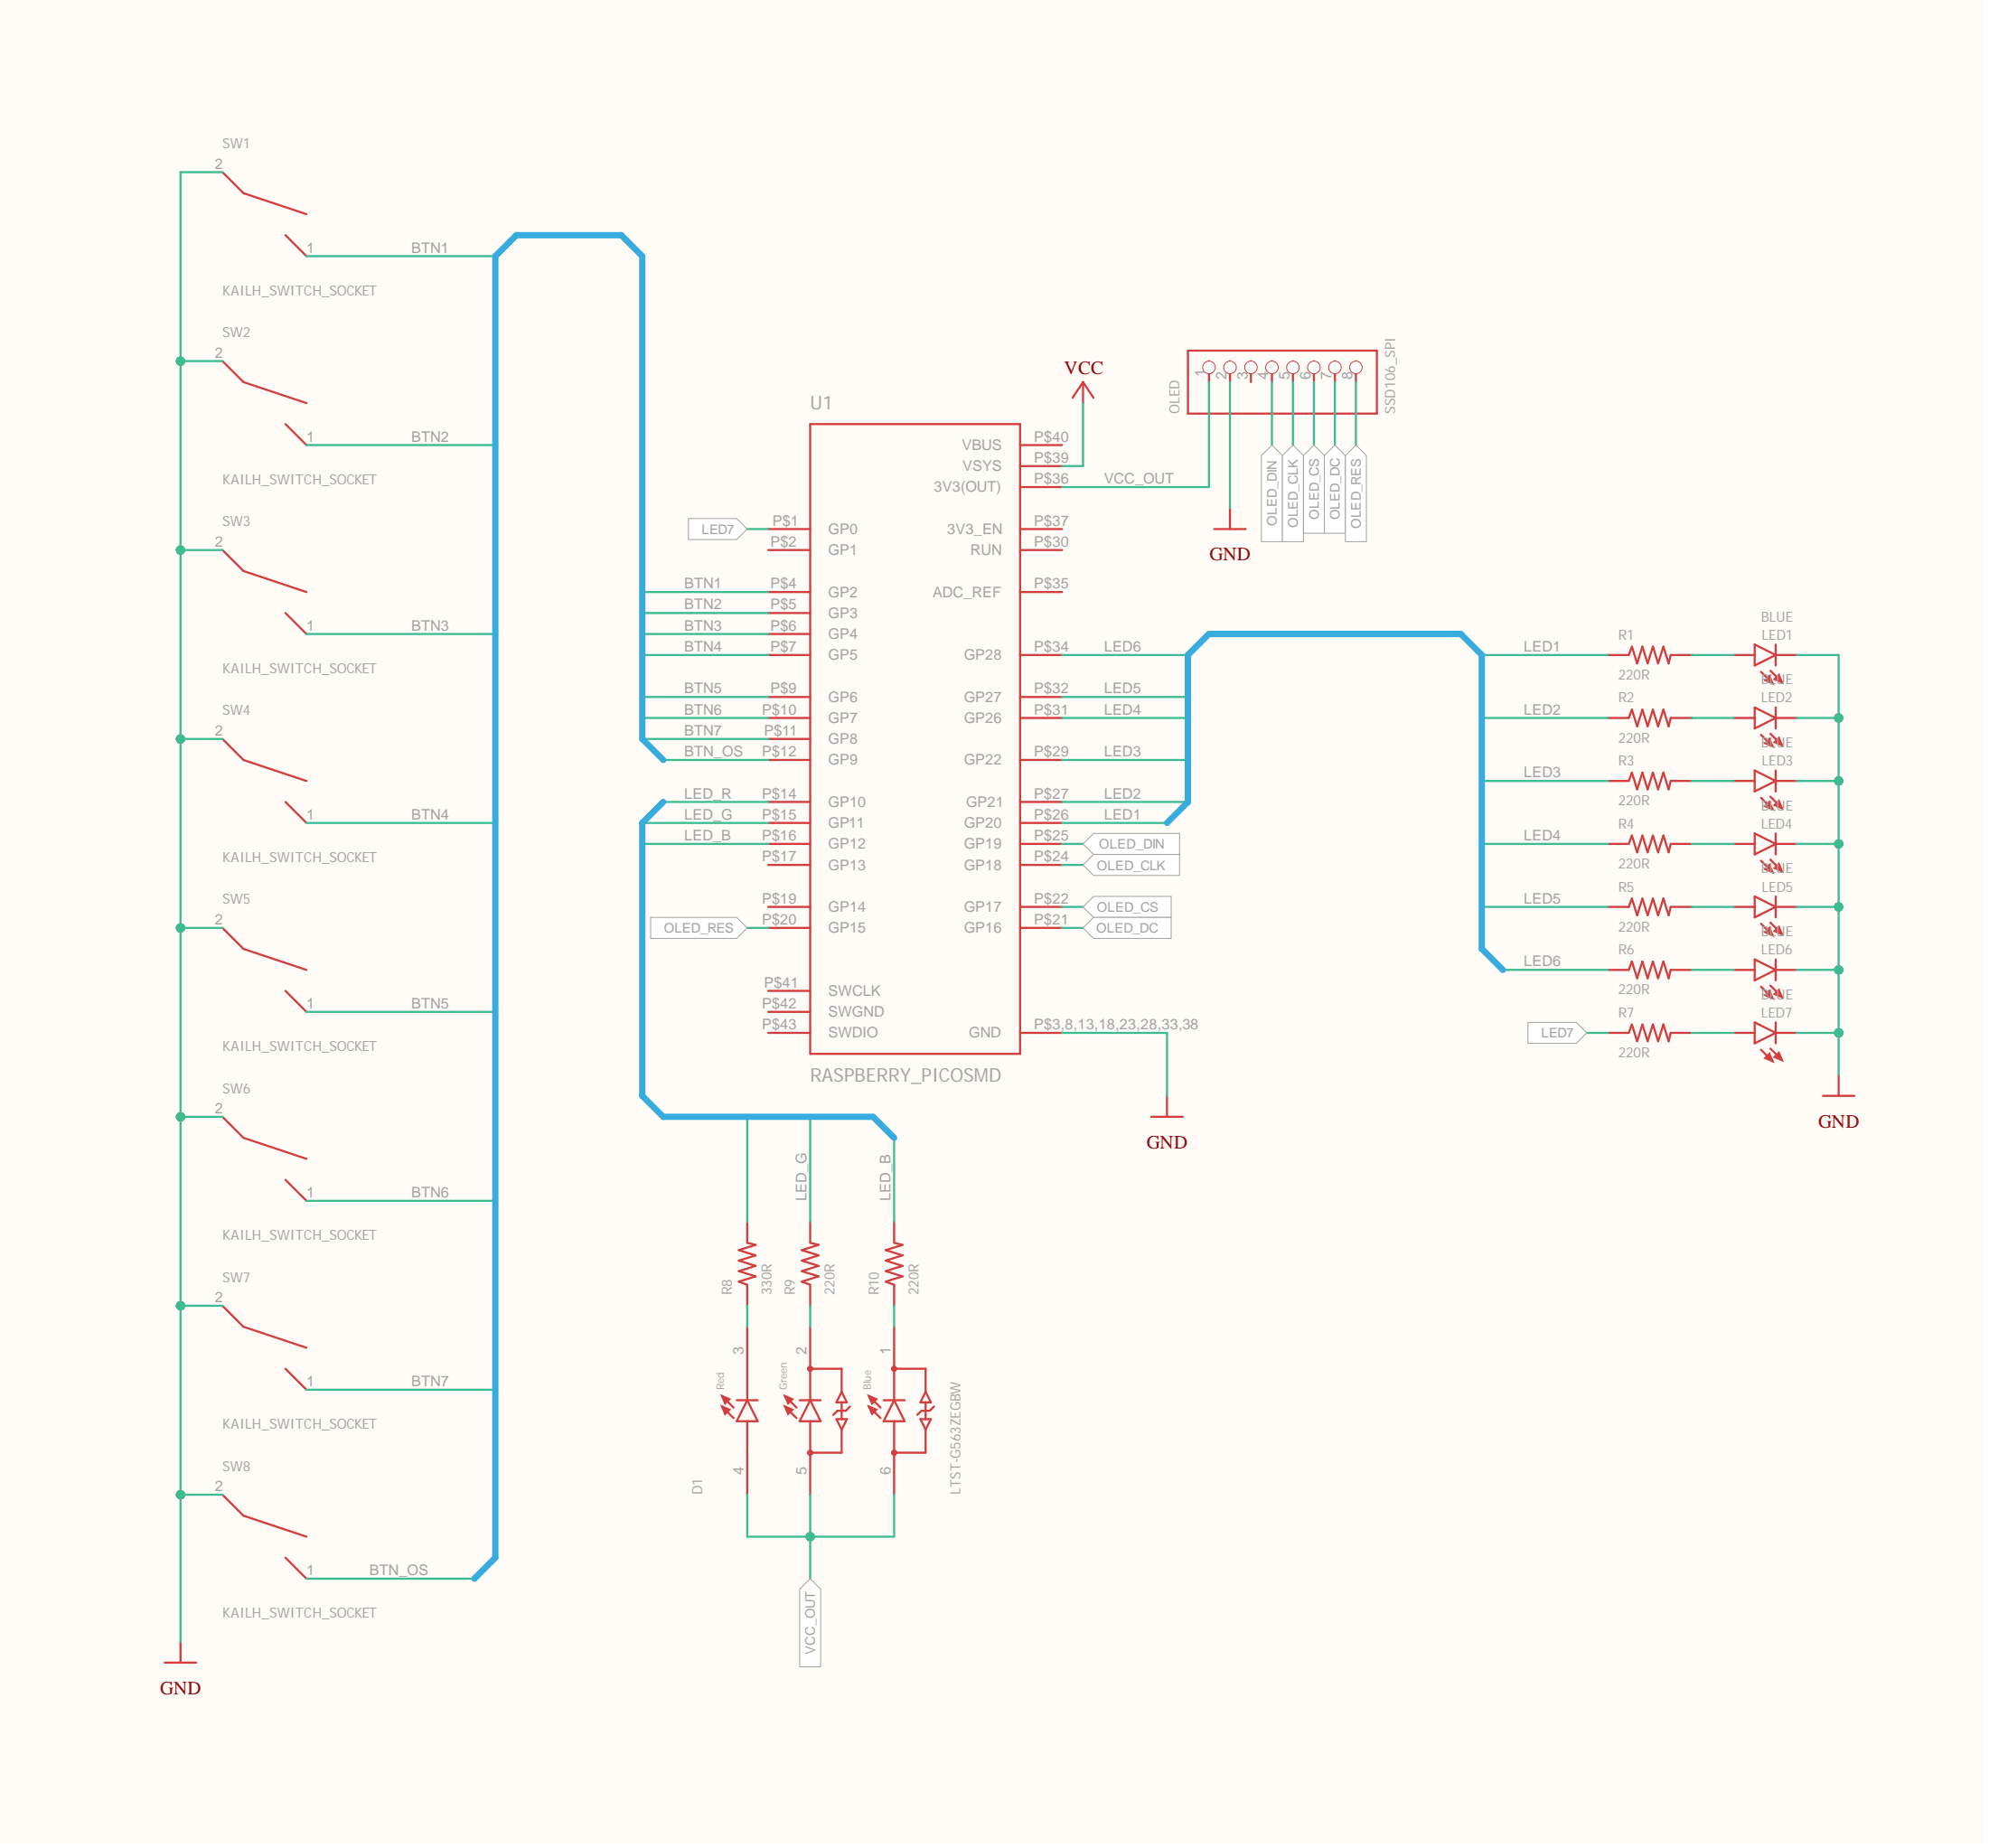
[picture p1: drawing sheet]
<svg xmlns="http://www.w3.org/2000/svg" width="240mm" height="223mm" viewBox="0 0 240 223" stroke-linecap="round" stroke-linejoin="round" font-family="sans-serif">
<g fill="#fffcf8">
<path d="M0 0h239.2v222.4h-239.2z" fill-rule="evenodd"/>
<path d="M0 0h239.2v222.4h-239.2z" fill-rule="evenodd"/>
</g>
<circle cx="21.8" cy="180.3" r=".51" fill="#000080"/>
<circle cx="21.8" cy="180.3" r=".51" fill="none" stroke="#000080" stroke-width=".11"/>
<circle cx="21.8" cy="157.5" r=".51" fill="#000080"/>
<circle cx="21.8" cy="157.5" r=".51" fill="none" stroke="#000080" stroke-width=".11"/>
<circle cx="21.8" cy="134.7" r=".51" fill="#000080"/>
<circle cx="21.8" cy="134.7" r=".51" fill="none" stroke="#000080" stroke-width=".11"/>
<circle cx="21.8" cy="111.9" r=".51" fill="#000080"/>
<circle cx="21.8" cy="111.9" r=".51" fill="none" stroke="#000080" stroke-width=".11"/>
<circle cx="21.8" cy="89.2" r=".51" fill="#000080"/>
<circle cx="21.8" cy="89.2" r=".51" fill="none" stroke="#000080" stroke-width=".11"/>
<circle cx="21.8" cy="66.4" r=".51" fill="#000080"/>
<circle cx="21.8" cy="66.4" r=".51" fill="none" stroke="#000080" stroke-width=".11"/>
<circle cx="21.8" cy="43.6" r=".51" fill="#000080"/>
<circle cx="21.8" cy="43.6" r=".51" fill="none" stroke="#000080" stroke-width=".11"/>
<circle cx="97.7" cy="185.4" r=".51" fill="#000080"/>
<circle cx="97.7" cy="185.4" r=".51" fill="none" stroke="#000080" stroke-width=".11"/>
<circle cx="221.8" cy="124.6" r=".51" fill="#000080"/>
<circle cx="221.8" cy="124.6" r=".51" fill="none" stroke="#000080" stroke-width=".11"/>
<circle cx="221.8" cy="117" r=".51" fill="#000080"/>
<circle cx="221.8" cy="117" r=".51" fill="none" stroke="#000080" stroke-width=".11"/>
<circle cx="221.8" cy="109.4" r=".51" fill="#000080"/>
<circle cx="221.8" cy="109.4" r=".51" fill="none" stroke="#000080" stroke-width=".11"/>
<circle cx="221.8" cy="101.8" r=".51" fill="#000080"/>
<circle cx="221.8" cy="101.8" r=".51" fill="none" stroke="#000080" stroke-width=".11"/>
<circle cx="221.8" cy="94.2" r=".51" fill="#000080"/>
<circle cx="221.8" cy="94.2" r=".51" fill="none" stroke="#000080" stroke-width=".11"/>
<circle cx="221.8" cy="86.6" r=".51" fill="#000080"/>
<circle cx="221.8" cy="86.6" r=".51" fill="none" stroke="#000080" stroke-width=".11"/>
<g fill="none" stroke="#d43d3d" stroke-width=".25">
<path d="M26.8 20.8l2.6 2.5 7.6 2.5M34.4 28.4l2.6 2.5M26.8 43.6l2.6 2.5 7.6 2.5M34.4 51.2l2.6 2.5M97.7 51.2h25.3v75.9h-25.3zM123 58.8h5.1M123 56.2h5.1M123 53.7h5.1M26.8 66.4l2.6 2.5 7.6 2.5M34.4 74l2.6 2.5M92.7 63.8h5M92.7 66.4h5"/>
<path d="M92.7 71.4h5M92.7 74h5M92.7 76.5h5M92.7 79h5M123 63.8h5.1M123 66.4h5.1M123 71.4h5.1M123 79h5.1M211.6 77.8l2.6 1.2-2.6 1.3zM214.2 77.8v2.5M26.8 89.2l2.6 2.5 7.6 2.5M34.4 96.8l2.6 2.5"/>
<path d="M92.7 84.1h5M92.7 86.6h5M92.7 89.2h5M92.7 91.7h5M92.7 96.8h5M92.7 99.3h5M123 84.1h5.1M123 86.6h5.1M123 91.7h5.1M123 96.8h5.1M123 99.3h5.1M212.4 81.1l1.4 1.3"/>
<path d="M213.5 80.9l1.4 1.4M26.8 111.9l2.6 2.6 7.6 2.5M34.4 119.5l2.6 2.6M92.7 101.8h5M92.7 104.4h5M92.7 109.4h5M92.7 111.9h5M92.7 119.5h5M123 101.8h5.1M123 104.4h5.1M123 109.4h5.1M123 111.9h5.1"/>
<path d="M26.8 134.7l2.6 2.6 7.6 2.5M92.7 124.6h5M92.7 122.1h5M123 124.6h5.1M26.8 157.5l2.6 2.6 7.6 2.5M34.4 142.3l2.6 2.6M34.4 165.1l2.6 2.6"/>
</g>
<path d="M213.4 81.6l.4 .8-.9-.3z" fill="#d43d3d"/>
<path d="M213.4 81.6l.4 .8-.9-.3z" fill="none" stroke="#d43d3d" stroke-width=".25"/>
<path d="M214.5 81.4l.4 .9-.9-.4z" fill="#d43d3d"/>
<path d="M209.1 79h2.5M214.2 79h2.5M211.6 85.4l2.6 1.2-2.6 1.3zM212.4 88.6l1.4 1.4M213.5 88.5l1.4 1.4M214.2 85.4v2.5M214.5 81.4l.4 .9-.9-.4z" fill="none" stroke="#d43d3d" stroke-width=".25"/>
<path d="M213.4 89.2l.4 .8-.9-.3z" fill="#d43d3d"/>
<path d="M213.4 89.2l.4 .8-.9-.3z" fill="none" stroke="#d43d3d" stroke-width=".25"/>
<path d="M214.5 89l.4 .9-.9-.4z" fill="#d43d3d"/>
<path d="M209.1 86.6h2.5M211.6 93l2.6 1.2-2.6 1.3zM212.4 96.2l1.4 1.4M213.5 96.1l1.4 1.4M214.2 86.6h2.5M214.2 93v2.5M214.5 89l.4 .9-.9-.4z" fill="none" stroke="#d43d3d" stroke-width=".25"/>
<path d="M213.4 96.8l.4 .8-.9-.3z" fill="#d43d3d"/>
<path d="M213.4 96.8l.4 .8-.9-.3z" fill="none" stroke="#d43d3d" stroke-width=".25"/>
<path d="M214.5 96.6l.4 .9-.9-.4z" fill="#d43d3d"/>
<path d="M209.1 94.2h2.5M214.2 94.2h2.5M214.5 96.6l.4 .9-.9-.4zM211.6 100.6l2.6 1.2-2.6 1.3zM212.4 103.8l1.4 1.4M213.5 103.7l1.4 1.4M214.2 100.6v2.5" fill="none" stroke="#d43d3d" stroke-width=".25"/>
<path d="M213.4 104.4l.4 .8-.9-.3z" fill="#d43d3d"/>
<path d="M213.4 104.4l.4 .8-.9-.3z" fill="none" stroke="#d43d3d" stroke-width=".25"/>
<path d="M214.5 104.2l.4 .9-.9-.4z" fill="#d43d3d"/>
<path d="M209.1 101.8h2.5M211.6 108.1l2.6 1.3-2.6 1.3zM212.4 111.4l1.4 1.4M213.5 111.3l1.4 1.4M214.2 101.8h2.5M214.2 108.1v2.6M214.5 104.2l.4 .9-.9-.4z" fill="none" stroke="#d43d3d" stroke-width=".25"/>
<path d="M213.4 111.9l.4 .9-.9-.3z" fill="#d43d3d"/>
<path d="M213.4 111.9l.4 .9-.9-.3z" fill="none" stroke="#d43d3d" stroke-width=".25"/>
<path d="M214.5 111.8l.4 .9-.9-.4z" fill="#d43d3d"/>
<path d="M209.1 109.4h2.5M211.6 115.7l2.6 1.3-2.6 1.3zM212.4 119l1.4 1.4M213.5 118.9l1.4 1.4M214.2 109.4h2.5M214.2 115.7v2.6M214.5 111.8l.4 .9-.9-.4z" fill="none" stroke="#d43d3d" stroke-width=".25"/>
<path d="M213.4 119.5l.4 .9-.9-.3z" fill="#d43d3d"/>
<path d="M213.4 119.5l.4 .9-.9-.3z" fill="none" stroke="#d43d3d" stroke-width=".25"/>
<path d="M214.5 119.4l.4 .9-.9-.4z" fill="#d43d3d"/>
<path d="M209.1 117h2.5M214.2 117h2.5M214.5 119.4l.4 .9-.9-.4zM211.6 123.3l2.6 1.3-2.6 1.3zM212.4 126.6l1.4 1.4M213.5 126.5l1.4 1.4M214.2 123.3v2.6" fill="none" stroke="#d43d3d" stroke-width=".25"/>
<path d="M213.4 127.1l.4 .9-.9-.3z" fill="#d43d3d"/>
<path d="M213.4 127.1l.4 .9-.9-.3z" fill="none" stroke="#d43d3d" stroke-width=".25"/>
<path d="M214.5 127l.4 .9-.9-.4z" fill="#d43d3d"/>
<g fill="none" stroke="#d43d3d" stroke-width=".25">
<path d="M143.3 42.3h22.8v7.6h-22.8zM145.8 43.6v2.5M193.9 79h2.5l.4-1 .7 2 .6-2 .6 2 .7-2 .6 2 .6-2 .7 2 .2-1h2.5M193.9 86.6h2.5l.4-1 .7 2 .6-2 .6 2 .7-2 .6 2 .6-2 .7 2 .2-1h2.5M193.9 94.2h2.5l.4-1 .7 2 .6-2 .6 2 .7-2 .6 2 .6-2 .7 2 .2-1h2.5M193.9 101.8h2.5l.4-1 .7 2 .6-2 .6 2 .7-2 .6 2 .6-2 .7 2 .2-1h2.5M193.9 109.4h2.5l.4-1 .7 2 .6-2 .6 2 .7-2 .6 2 .6-2 .7 2 .2-1h2.5M193.9 117h2.5l.4-1 .7 2 .6-2 .6 2 .7-2 .6 2 .6-2 .7 2 .2-1h2.5M193.9 124.6h2.5l.4-1 .7 2 .6-2 .6 2 .7-2 .6 2 .6-2 .7 2 .2-1h2.5M209.1 124.6h2.5M214.2 124.6h2.5M214.5 127l.4 .9-.9-.4z"/>
<path d="M219.9 132.2h3.8M221.8 129.7v2.5"/>
</g>
<circle cx="145.8" cy="44.3" r=".76" fill="#f8fcff"/>
<circle cx="145.8" cy="44.3" r=".76" fill="none" stroke="#d43d3d" stroke-width=".11"/>
<path d="M148.3 43.6v2.5" fill="none" stroke="#d43d3d" stroke-width=".25"/>
<circle cx="148.3" cy="44.3" r=".76" fill="#f8fcff"/>
<circle cx="148.3" cy="44.3" r=".76" fill="none" stroke="#d43d3d" stroke-width=".11"/>
<path d="M150.9 43.6v2.5" fill="none" stroke="#d43d3d" stroke-width=".25"/>
<circle cx="150.9" cy="44.3" r=".76" fill="#f8fcff"/>
<circle cx="150.9" cy="44.3" r=".76" fill="none" stroke="#d43d3d" stroke-width=".11"/>
<path d="M153.4 43.6v2.5" fill="none" stroke="#d43d3d" stroke-width=".25"/>
<circle cx="153.4" cy="44.3" r=".76" fill="#f8fcff"/>
<circle cx="153.4" cy="44.3" r=".76" fill="none" stroke="#d43d3d" stroke-width=".11"/>
<path d="M155.9 43.6v2.5" fill="none" stroke="#d43d3d" stroke-width=".25"/>
<circle cx="155.9" cy="44.3" r=".76" fill="#f8fcff"/>
<circle cx="155.9" cy="44.3" r=".76" fill="none" stroke="#d43d3d" stroke-width=".11"/>
<path d="M158.5 43.6v2.5" fill="none" stroke="#d43d3d" stroke-width=".25"/>
<circle cx="158.5" cy="44.3" r=".76" fill="#f8fcff"/>
<circle cx="158.5" cy="44.3" r=".76" fill="none" stroke="#d43d3d" stroke-width=".11"/>
<path d="M161 43.6v2.5" fill="none" stroke="#d43d3d" stroke-width=".25"/>
<circle cx="161" cy="44.3" r=".76" fill="#f8fcff"/>
<circle cx="161" cy="44.3" r=".76" fill="none" stroke="#d43d3d" stroke-width=".11"/>
<path d="M163.5 43.6v2.5" fill="none" stroke="#d43d3d" stroke-width=".25"/>
<circle cx="163.5" cy="44.3" r=".76" fill="#f8fcff"/>
<circle cx="163.5" cy="44.3" r=".76" fill="none" stroke="#d43d3d" stroke-width=".11"/>
<g fill="none" stroke="#d43d3d" stroke-width=".25">
<path d="M130.6 46.1v2.5M130.6 46.1l1.3 1.9M130.6 46.1l-1.2 1.9M146.4 63.8h3.8M148.3 61.3v2.5M138.8 134.7h3.8M140.7 132.2v2.5M90.1 147.4v2.5l1 .3-2 .6 2 .7-2 .6 2 .6-2 .7 2 .6-2 .6 1 .4v2.5M97.7 147.4v2.5l1 .3-2 .6 2 .7-2 .6 2 .6-2 .7 2 .6-2 .6 1 .4v2.5M107.8 147.4v2.5l1.1 .3-2.1 .6 2.1 .7-2.1 .6 2.1 .6-2.1 .7 2.1 .6-2.1 .6 1 .4v2.5M87.1 169.7l1.4 1.4M87.1 168.4l1.4 1.4"/>
<path d="M88.9 168.9h2.5M90.1 165.1v3.8M90.1 171.5v3.8M90.1 168.9l1.3 2.6h-2.5zM94.7 169.7l1.4 1.4M94.7 168.4l1.4 1.4M96.4 168.9h2.6M97.7 171.5v3.8h3.8v-2.8M97.7 168.9l1.3 2.6h-2.6zM100.9 171.2h1.2l-.6 1.3zM101.5 167.9v-2.8h-3.8v3.8M101.5 167.9l.6 1.3h-1.2z"/>
<path d="M101.5 169.2v2M102.5 169.7l-.5 .5h-1l-.5 .5M104.8 169.7l1.4 1.4M104.8 168.4l1.4 1.4M106.6 168.9h2.5M107.8 171.5v3.8h3.8v-2.8M107.8 168.9l1.3 2.6h-2.5zM111 171.2h1.3l-.7 1.3zM111.6 167.9v-2.8h-3.8v3.8M111.6 167.9l.7 1.3h-1.3zM111.6 169.2v2M112.6 169.7l-.5 .5h-1l-.5 .5"/>
<path d="M21.8 198.1v2.5M26.8 180.3l2.6 2.6 7.6 2.5M34.4 187.9l2.6 2.6M19.9 200.6h3.8"/>
</g>
<path d="M87.1 169.7l.9 .4-.5 .5z" fill="#d43d3d"/>
<path d="M87.1 169.7l.9 .4-.5 .5z" fill="none" stroke="#d43d3d" stroke-width=".25"/>
<path d="M87.1 168.4l.9 .4-.5 .5z" fill="#d43d3d"/>
<path d="M87.1 168.4l.9 .4-.5 .5z" fill="none" stroke="#d43d3d" stroke-width=".25"/>
<path d="M94.7 169.7l.9 .4-.5 .5z" fill="#d43d3d"/>
<path d="M94.7 169.7l.9 .4-.5 .5z" fill="none" stroke="#d43d3d" stroke-width=".25"/>
<path d="M94.7 168.4l.9 .4-.5 .5z" fill="#d43d3d"/>
<path d="M94.7 168.4l.9 .4-.5 .5z" fill="none" stroke="#d43d3d" stroke-width=".25"/>
<path d="M104.8 169.7l.9 .4-.5 .5z" fill="#d43d3d"/>
<path d="M104.8 169.7l.9 .4-.5 .5z" fill="none" stroke="#d43d3d" stroke-width=".25"/>
<path d="M104.8 168.4l.9 .4-.5 .5z" fill="#d43d3d"/>
<g fill="none" stroke="#d43d3d" stroke-width=".25">
<path d="M90.1 160.1v5M90.1 175.3v5M97.7 160.1v5M97.7 175.3v5M104.8 168.4l.9 .4-.5 .5zM107.8 160.1v5M107.8 175.3v5"/>
<circle cx="97.7" cy="165.1" r=".25"/>
<circle cx="97.7" cy="175.3" r=".25"/>
<circle cx="107.8" cy="165.1" r=".25"/>
<circle cx="107.8" cy="175.3" r=".25"/>
</g>
<g fill="none" stroke="#3dbc91" stroke-width=".25">
<path d="M37 30.9h22.7M37 53.7h22.7M37 76.5h22.7M77.5 71.4h15.2M77.5 74h15.2M77.5 76.5h15.2M77.5 79h15.2M90.1 63.8h2.6M128.1 79h15.2M178.7 79h15.2M37 99.3h22.7M77.5 84.1h15.2"/>
<path d="M77.5 86.6h15.2M77.5 89.2h15.2M128.1 99.3h12.6M128.1 84.1h15.2M128.1 86.6h15.2M128.1 96.8h15.2M128.1 91.7h15.2M178.7 86.6h15.2M178.7 94.2h15.2M178.7 101.8h15.2M178.7 109.4h15.2M181.3 117h12.6"/>
<path d="M37 122.1h22.7M37 144.9h22.7M37 167.7h22.7"/>
</g>
<path d="M83 62.6h5.9l1.2 1.2-1.2 1.3h-5.9z" fill-rule="evenodd" fill="#fff"/>
<path d="M83 62.6h5.9l1.2 1.2-1.2 1.3h-5.9z" fill="none" stroke="#a2a2a2" stroke-width=".11"/>
<path d="M191.4 124.6h2.5" fill="none" stroke="#3dbc91" stroke-width=".25"/>
<path d="M184.3 123.3h5.8l1.3 1.3-1.3 1.3h-5.8z" fill-rule="evenodd" fill="#fff"/>
<path d="M184.3 123.3h5.8l1.3 1.3-1.3 1.3h-5.8z" fill="none" stroke="#a2a2a2" stroke-width=".11"/>
<path d="M145.8 46.1v12.7h-17.7M204 79h5.1M204 86.6h5.1M204 94.2h5.1M204 101.8h5.1M204 109.4h5.1M204 117h5.1M204 124.6h5.1M90.1 180.3v5.1h17.7v-5.1M97.7 180.3v10.2" fill="none" stroke="#3dbc91" stroke-width=".25"/>
<path d="M97.7 190.5l1.3 1.2v9.4h-2.6v-9.4z" fill-rule="evenodd" fill="#fff"/>
<path d="M97.7 190.5l1.3 1.2v9.4h-2.6v-9.4z" fill="none" stroke="#a2a2a2" stroke-width=".11"/>
<circle cx="97.7" cy="185.4" r=".51" fill="#3dbc91"/>
<circle cx="97.7" cy="185.4" r=".51" fill="none" stroke="#3dbc91" stroke-width=".11"/>
<path d="M26.8 20.8h-5v177.3M21.8 43.6h5M148.3 46.1v15.2M21.8 66.4h5M21.8 89.2h5M21.8 111.9h5M21.8 134.7h5M21.8 157.5h5M21.8 180.3h5" fill="none" stroke="#3dbc91" stroke-width=".25"/>
<circle cx="21.8" cy="43.6" r=".51" fill="#3dbc91"/>
<circle cx="21.8" cy="43.6" r=".51" fill="none" stroke="#3dbc91" stroke-width=".11"/>
<circle cx="21.8" cy="66.4" r=".51" fill="#3dbc91"/>
<circle cx="21.8" cy="66.4" r=".51" fill="none" stroke="#3dbc91" stroke-width=".11"/>
<circle cx="21.8" cy="89.2" r=".51" fill="#3dbc91"/>
<circle cx="21.8" cy="89.2" r=".51" fill="none" stroke="#3dbc91" stroke-width=".11"/>
<circle cx="21.8" cy="111.9" r=".51" fill="#3dbc91"/>
<circle cx="21.8" cy="111.9" r=".51" fill="none" stroke="#3dbc91" stroke-width=".11"/>
<circle cx="21.8" cy="134.7" r=".51" fill="#3dbc91"/>
<circle cx="21.8" cy="134.7" r=".51" fill="none" stroke="#3dbc91" stroke-width=".11"/>
<circle cx="21.8" cy="157.5" r=".51" fill="#3dbc91"/>
<circle cx="21.8" cy="157.5" r=".51" fill="none" stroke="#3dbc91" stroke-width=".11"/>
<circle cx="21.8" cy="180.3" r=".51" fill="#3dbc91"/>
<circle cx="21.8" cy="180.3" r=".51" fill="none" stroke="#3dbc91" stroke-width=".11"/>
<path d="M216.7 79h5.1v50.7M216.7 94.2h5.1M216.7 86.6h5.1M216.7 117h5.1M216.7 109.4h5.1M216.7 101.8h5.1M216.7 124.6h5.1" fill="none" stroke="#3dbc91" stroke-width=".25"/>
<circle cx="221.8" cy="124.6" r=".51" fill="#3dbc91"/>
<circle cx="221.8" cy="124.6" r=".51" fill="none" stroke="#3dbc91" stroke-width=".11"/>
<circle cx="221.8" cy="117" r=".51" fill="#3dbc91"/>
<circle cx="221.8" cy="117" r=".51" fill="none" stroke="#3dbc91" stroke-width=".11"/>
<circle cx="221.8" cy="109.4" r=".51" fill="#3dbc91"/>
<circle cx="221.8" cy="109.4" r=".51" fill="none" stroke="#3dbc91" stroke-width=".11"/>
<circle cx="221.8" cy="101.8" r=".51" fill="#3dbc91"/>
<circle cx="221.8" cy="101.8" r=".51" fill="none" stroke="#3dbc91" stroke-width=".11"/>
<circle cx="221.8" cy="94.2" r=".51" fill="#3dbc91"/>
<circle cx="221.8" cy="94.2" r=".51" fill="none" stroke="#3dbc91" stroke-width=".11"/>
<circle cx="221.8" cy="86.6" r=".51" fill="#3dbc91"/>
<circle cx="221.8" cy="86.6" r=".51" fill="none" stroke="#3dbc91" stroke-width=".11"/>
<path d="M128.1 101.8h2.5M128.1 124.6h12.6v7.6" fill="none" stroke="#3dbc91" stroke-width=".25"/>
<path d="M131.9 100.6h10.4v2.5h-10.4l-1.3-1.3z" fill-rule="evenodd" fill="#fff"/>
<path d="M131.9 100.6h10.4v2.5h-10.4l-1.3-1.3z" fill="none" stroke="#a2a2a2" stroke-width=".11"/>
<path d="M153.4 46.1v7.6" fill="none" stroke="#3dbc91" stroke-width=".25"/>
<path d="M153.4 53.7l1.3 1.3v10.3h-2.6v-10.3z" fill-rule="evenodd" fill="#fff"/>
<path d="M153.4 53.7l1.3 1.3v10.3h-2.6v-10.3z" fill="none" stroke="#a2a2a2" stroke-width=".11"/>
<path d="M128.1 104.4h2.5" fill="none" stroke="#3dbc91" stroke-width=".25"/>
<path d="M131.9 103.1h10.4v2.5h-10.4l-1.3-1.2z" fill-rule="evenodd" fill="#fff"/>
<path d="M131.9 103.1h10.4v2.5h-10.4l-1.3-1.2z" fill="none" stroke="#a2a2a2" stroke-width=".11"/>
<path d="M155.9 46.1v7.6" fill="none" stroke="#3dbc91" stroke-width=".25"/>
<path d="M155.9 53.7l1.3 1.3v10.3h-2.5v-10.3z" fill-rule="evenodd" fill="#fff"/>
<path d="M155.9 53.7l1.3 1.3v10.3h-2.5v-10.3z" fill="none" stroke="#a2a2a2" stroke-width=".11"/>
<path d="M128.1 109.4h2.5" fill="none" stroke="#3dbc91" stroke-width=".25"/>
<path d="M131.9 108.1h9.4v2.6h-9.4l-1.3-1.3z" fill-rule="evenodd" fill="#fff"/>
<path d="M131.9 108.1h9.4v2.6h-9.4l-1.3-1.3z" fill="none" stroke="#a2a2a2" stroke-width=".11"/>
<path d="M158.5 46.1v7.6" fill="none" stroke="#3dbc91" stroke-width=".25"/>
<path d="M158.5 53.7l1.2 1.3v9.3h-2.5v-9.3z" fill-rule="evenodd" fill="#fff"/>
<path d="M158.5 53.7l1.2 1.3v9.3h-2.5v-9.3z" fill="none" stroke="#a2a2a2" stroke-width=".11"/>
<path d="M128.1 111.9h2.5" fill="none" stroke="#3dbc91" stroke-width=".25"/>
<path d="M131.9 110.7h9.4v2.5h-9.4l-1.3-1.3z" fill-rule="evenodd" fill="#fff"/>
<path d="M131.9 110.7h9.4v2.5h-9.4l-1.3-1.3z" fill="none" stroke="#a2a2a2" stroke-width=".11"/>
<path d="M161 46.1v7.6" fill="none" stroke="#3dbc91" stroke-width=".25"/>
<path d="M161 53.7l1.3 1.3v9.3h-2.6v-9.3z" fill-rule="evenodd" fill="#fff"/>
<path d="M161 53.7l1.3 1.3v9.3h-2.6v-9.3z" fill="none" stroke="#a2a2a2" stroke-width=".11"/>
<path d="M90.1 111.9h2.6" fill="none" stroke="#3dbc91" stroke-width=".25"/>
<path d="M78.5 110.7h10.4l1.2 1.2-1.2 1.3h-10.4z" fill-rule="evenodd" fill="#fff"/>
<path d="M78.5 110.7h10.4l1.2 1.2-1.2 1.3h-10.4z" fill="none" stroke="#a2a2a2" stroke-width=".11"/>
<path d="M163.5 46.1v7.6" fill="none" stroke="#3dbc91" stroke-width=".25"/>
<path d="M163.5 53.7l1.3 1.3v10.3h-2.5v-10.3z" fill-rule="evenodd" fill="#fff"/>
<path d="M163.5 53.7l1.3 1.3v10.3h-2.5v-10.3z" fill="none" stroke="#a2a2a2" stroke-width=".11"/>
<path d="M130.6 48.6v7.6h-2.5M77.5 99.3h15.2M80 91.7h12.7M80 96.8h12.7M77.5 101.8h15.2M87.6 134.7h2.5v12.7M97.7 134.7v12.7M107.8 137.3v10.1M90.1 157.5v2.6M97.7 157.5v2.6M107.8 157.5v2.6M37 190.5h20.2" fill="none" stroke="#3dbc91" stroke-width=".25"/>
<path d="M80 91.7l-2.5-2.5v-58.3l-2.6-2.5h-12.6l-2.6 2.5v157l-2.5 2.6M80 96.8l-2.5 2.5v32.9l2.5 2.5h25.3l2.5 2.6M140.7 99.3l2.6-2.5v-17.8l2.5-2.5h30.4l2.5 2.5v35.5l2.6 2.5" fill="none" stroke="#38abdf" stroke-width=".76"/>
<g font-size="2.3" fill="#800000">
<text x="128.3" y="45.1">VCC</text>
<text x="145.9" y="67.6">GND</text>
<text x="219.3" y="136">GND</text>
<text x="138.3" y="138.5">GND</text>
<text x="19.3" y="204.4">GND</text>
</g>
<g font-size="2.3" fill="#a2a2a2">
<text x="97.7" y="49.4">U1</text>
<text x="97.7" y="130.5">RASPBERRY_PICOSMD</text>
</g>
<g font-size="1.8" fill="#a2a2a2">
<text x="25.9" y="20.4">2</text>
<text x="37" y="30.5">1</text>
<text x="49.6" y="30.5">BTN1</text>
<text x="25.9" y="43.1">2</text>
<text x="145.4" y="45.5" transform="rotate(-90 145.4 45.5)">1</text>
<text x="147.9" y="45.8" transform="rotate(-90 147.9 45.8)">2</text>
<text x="150.5" y="45.8" transform="rotate(-90 150.5 45.8)">3</text>
<text x="153" y="45.8" transform="rotate(-90 153 45.8)">4</text>
<text x="155.5" y="45.8" transform="rotate(-90 155.5 45.8)">5</text>
<text x="158" y="45.8" transform="rotate(-90 158 45.8)">6</text>
<text x="160.6" y="45.8" transform="rotate(-90 160.6 45.8)">7</text>
<text x="163.1" y="45.8" transform="rotate(-90 163.1 45.8)">8</text>
<text x="37" y="53.3">1</text>
<text x="49.6" y="53.3">BTN2</text>
<text x="124.7" y="53.3">P$40</text>
<text x="112.6" y="59.4">3V3(OUT)</text>
<text x="116" y="54.3">VBUS</text>
<text x="116.1" y="56.8">VSYS</text>
<text x="124.7" y="58.3">P$36</text>
<text x="124.7" y="55.8">P$39</text>
<text x="133.2" y="58.3">VCC_OUT</text>
<text x="25.9" y="65.9">2</text>
<text x="92.9" y="65.9">P$2</text>
<text x="93.2" y="63.4">P$1</text>
<text x="99.9" y="64.4">GP0</text>
<text x="114.3" y="64.4">3V3_EN</text>
<text x="124.7" y="65.9">P$30</text>
<text x="124.7" y="63.4">P$37</text>
<text x="82.5" y="71">BTN1</text>
<text x="92.9" y="71">P$4</text>
<text x="99.9" y="67">GP1</text>
<text x="117" y="67">RUN</text>
<text x="124.7" y="71">P$35</text>
<text x="37" y="76.1">1</text>
<text x="49.6" y="76.1">BTN3</text>
<text x="82.5" y="73.5">BTN2</text>
<text x="82.5" y="76.1">BTN3</text>
<text x="92.9" y="73.5">P$5</text>
<text x="92.9" y="76.1">P$6</text>
<text x="99.9" y="72">GP2</text>
<text x="99.9" y="74.5">GP3</text>
<text x="99.9" y="77.1">GP4</text>
<text x="112.5" y="72">ADC_REF</text>
<text x="82.5" y="78.6">BTN4</text>
<text x="82.5" y="83.7">BTN5</text>
<text x="92.9" y="78.6">P$7</text>
<text x="92.9" y="83.7">P$9</text>
<text x="99.9" y="79.6">GP5</text>
<text x="116.3" y="79.6">GP28</text>
<text x="124.7" y="83.7">P$32</text>
<text x="124.7" y="78.6">P$34</text>
<text x="133.2" y="83.7">LED5</text>
<text x="133.2" y="78.6">LED6</text>
<text x="183.8" y="78.6">LED1</text>
<text x="25.9" y="88.7">2</text>
<text x="82.5" y="86.2">BTN6</text>
<text x="82.5" y="88.7">BTN7</text>
<text x="91.9" y="86.2">P$10</text>
<text x="92.1" y="88.7">P$11</text>
<text x="99.9" y="84.7">GP6</text>
<text x="99.9" y="87.2">GP7</text>
<text x="99.9" y="89.7">GP8</text>
<text x="116.3" y="87.2">GP26</text>
<text x="116.3" y="84.7">GP27</text>
<text x="124.7" y="86.2">P$31</text>
<text x="133.2" y="86.2">LED4</text>
<text x="183.8" y="86.2">LED2</text>
<text x="82.5" y="91.3">BTN_OS</text>
<text x="91.9" y="91.3">P$12</text>
<text x="99.9" y="92.3">GP9</text>
<text x="116.3" y="92.3">GP22</text>
<text x="124.7" y="91.3">P$29</text>
<text x="133.2" y="91.3">LED3</text>
<text x="183.8" y="93.8">LED3</text>
<text x="37" y="98.9">1</text>
<text x="49.6" y="98.9">BTN4</text>
<text x="82.5" y="96.3">LED_R</text>
<text x="82.5" y="98.9">LED_G</text>
<text x="82.5" y="101.4">LED_B</text>
<text x="91.9" y="96.3">P$14</text>
<text x="91.9" y="98.9">P$15</text>
<text x="91.9" y="101.4">P$16</text>
<text x="99.9" y="97.3">GP10</text>
<text x="99.9" y="99.9">GP11</text>
<text x="116.3" y="99.9">GP20</text>
<text x="116.5" y="97.3">GP21</text>
<text x="124.7" y="101.4">P$25</text>
<text x="124.7" y="98.9">P$26</text>
<text x="124.7" y="96.3">P$27</text>
<text x="133.2" y="98.9">LED1</text>
<text x="133.2" y="96.3">LED2</text>
<text x="183.8" y="101.4">LED4</text>
<text x="91.9" y="103.9">P$17</text>
<text x="99.9" y="102.4">GP12</text>
<text x="99.9" y="104.9">GP13</text>
<text x="116.3" y="104.9">GP18</text>
<text x="116.3" y="102.4">GP19</text>
<text x="124.7" y="103.9">P$24</text>
<text x="25.9" y="111.5">2</text>
<text x="91.9" y="109">P$19</text>
<text x="91.9" y="111.5">P$20</text>
<text x="99.9" y="110">GP14</text>
<text x="99.9" y="112.5">GP15</text>
<text x="116.3" y="112.5">GP16</text>
<text x="116.3" y="110">GP17</text>
<text x="124.7" y="111.5">P$21</text>
<text x="124.7" y="109">P$22</text>
<text x="183.8" y="109">LED5</text>
<text x="92.1" y="119.1">P$41</text>
<text x="183.8" y="116.6">LED6</text>
<text x="37" y="121.7">1</text>
<text x="49.6" y="121.7">BTN5</text>
<text x="91.9" y="124.2">P$43</text>
<text x="91.9" y="121.7">P$42</text>
<text x="99.9" y="125.2">SWDIO</text>
<text x="99.9" y="122.7">SWGND</text>
<text x="99.9" y="120.1">SWCLK</text>
<text x="116.9" y="125.2">GND</text>
<text x="124.7" y="124.2">P$3,8,13,18,23,28,33,38</text>
<text x="25.9" y="134.3">2</text>
<text x="37" y="144.5">1</text>
<text x="49.6" y="144.5">BTN6</text>
<text x="97.3" y="144.9" transform="rotate(-90 97.3 144.9)">LED_G</text>
<text x="107.4" y="144.9" transform="rotate(-90 107.4 144.9)">LED_B</text>
<text x="25.9" y="157.1">2</text>
<text x="37" y="167.2">1</text>
<text x="49.6" y="167.2">BTN7</text>
<text x="89.7" y="163.4" transform="rotate(-90 89.7 163.4)">3</text>
<text x="97.3" y="163.4" transform="rotate(-90 97.3 163.4)">2</text>
<text x="107.4" y="163.4" transform="rotate(-90 107.4 163.4)">1</text>
<text x="25.9" y="179.9">2</text>
<text x="89.7" y="177.9" transform="rotate(-90 89.7 177.9)">4</text>
<text x="97.3" y="177.9" transform="rotate(-90 97.3 177.9)">5</text>
<text x="107.4" y="177.9" transform="rotate(-90 107.4 177.9)">6</text>
<text x="37" y="190">1</text>
<text x="44.6" y="190">BTN_OS</text>
</g>
<g font-size="1.7" fill="#a2a2a2">
<text x="26.8" y="17.9">SW1</text>
<text x="26.8" y="35.6">KAILH_SWITCH_SOCKET</text>
<text x="26.8" y="40.7">SW2</text>
<text x="142.3" y="49.9" transform="rotate(-90 142.3 49.9)">OLED</text>
<text x="168.3" y="49.9" transform="rotate(-90 168.3 49.9)">SSD106_SPI</text>
<text x="26.8" y="58.4">KAILH_SWITCH_SOCKET</text>
<text x="26.8" y="63.5">SW3</text>
<text x="195.2" y="77.2">R1</text>
<text x="212.4" y="75">BLUE</text>
<text x="212.5" y="77.2">LED1</text>
<text x="26.8" y="81.2">KAILH_SWITCH_SOCKET</text>
<text x="195.2" y="82">220R</text>
<text x="212.4" y="82.6">BLUE</text>
<text x="26.8" y="86.3">SW4</text>
<text x="195.2" y="84.8">R2</text>
<text x="195.2" y="89.6">220R</text>
<text x="212.4" y="84.8">LED2</text>
<text x="195.2" y="92.4">R3</text>
<text x="212.4" y="90.2">BLUE</text>
<text x="212.5" y="92.4">LED3</text>
<text x="195.2" y="97.2">220R</text>
<text x="195.2" y="100">R4</text>
<text x="212.4" y="100">LED4</text>
<text x="212.4" y="97.8">BLUE</text>
<text x="26.8" y="104">KAILH_SWITCH_SOCKET</text>
<text x="195.2" y="104.8">220R</text>
<text x="195.2" y="107.6">R5</text>
<text x="212.4" y="105.4">BLUE</text>
<text x="212.5" y="107.6">LED5</text>
<text x="26.8" y="109.1">SW5</text>
<text x="195.2" y="112.4">220R</text>
<text x="212.4" y="113">BLUE</text>
<text x="195.2" y="115.2">R6</text>
<text x="195.2" y="120">220R</text>
<text x="212.4" y="115.2">LED6</text>
<text x="195.2" y="122.8">R7</text>
<text x="212.4" y="122.8">LED7</text>
<text x="212.4" y="120.6">BLUE</text>
<text x="26.8" y="126.8">KAILH_SWITCH_SOCKET</text>
<text x="26.8" y="131.9">SW6</text>
<text x="195.2" y="127.6">220R</text>
<text x="26.8" y="149.6">KAILH_SWITCH_SOCKET</text>
<text x="26.8" y="154.7">SW7</text>
<text x="88.3" y="156.3" transform="rotate(-90 88.3 156.3)">R8</text>
<text x="93.1" y="156.3" transform="rotate(-90 93.1 156.3)">330R</text>
<text x="95.9" y="156.3" transform="rotate(-90 95.9 156.3)">R9</text>
<text x="100.7" y="156.3" transform="rotate(-90 100.7 156.3)">220R</text>
<text x="106" y="156.3" transform="rotate(-90 106 156.3)">R10</text>
<text x="110.8" y="156.3" transform="rotate(-90 110.8 156.3)">220R</text>
<text x="26.8" y="172.4">KAILH_SWITCH_SOCKET</text>
<text x="26.8" y="177.5">SW8</text>
<text x="84.7" y="180.3" transform="rotate(-90 84.7 180.3)">D1</text>
<text x="115.9" y="180.3" transform="rotate(-90 115.9 180.3)">LTST-G563ZEGBW</text>
<text x="26.8" y="195.2">KAILH_SWITCH_SOCKET</text>
</g>
<g font-size="1.6" fill="#a2a2a2">
<text x="84.6" y="64.4">LED7</text>
<text x="154" y="63.4" transform="rotate(-90 154 63.4)">OLED_DIN</text>
<text x="156.5" y="63.7" transform="rotate(-90 156.5 63.7)">OLED_CLK</text>
<text x="159.1" y="62.6" transform="rotate(-90 159.1 62.6)">OLED_CS</text>
<text x="161.6" y="62.7" transform="rotate(-90 161.6 62.7)">OLED_DC</text>
<text x="164.1" y="63.7" transform="rotate(-90 164.1 63.7)">OLED_RES</text>
<text x="132.3" y="104.9">OLED_CLK</text>
<text x="132.6" y="102.4">OLED_DIN</text>
<text x="80.1" y="112.5">OLED_RES</text>
<text x="132.2" y="112.5">OLED_DC</text>
<text x="132.3" y="110">OLED_CS</text>
<text x="185.9" y="125.2">LED7</text>
<text x="98.3" y="199.6" transform="rotate(-90 98.3 199.6)">VCC_OUT</text>
</g>
<g font-size="1.3" fill="#a2a2a2">
<text x="87.3" y="167.7" transform="rotate(-90 87.3 167.7)">Red</text>
<text x="94.9" y="167.7" transform="rotate(-90 94.9 167.7)">Green</text>
<text x="105.1" y="167.7" transform="rotate(-90 105.1 167.7)">Blue</text>
</g>
</svg>
